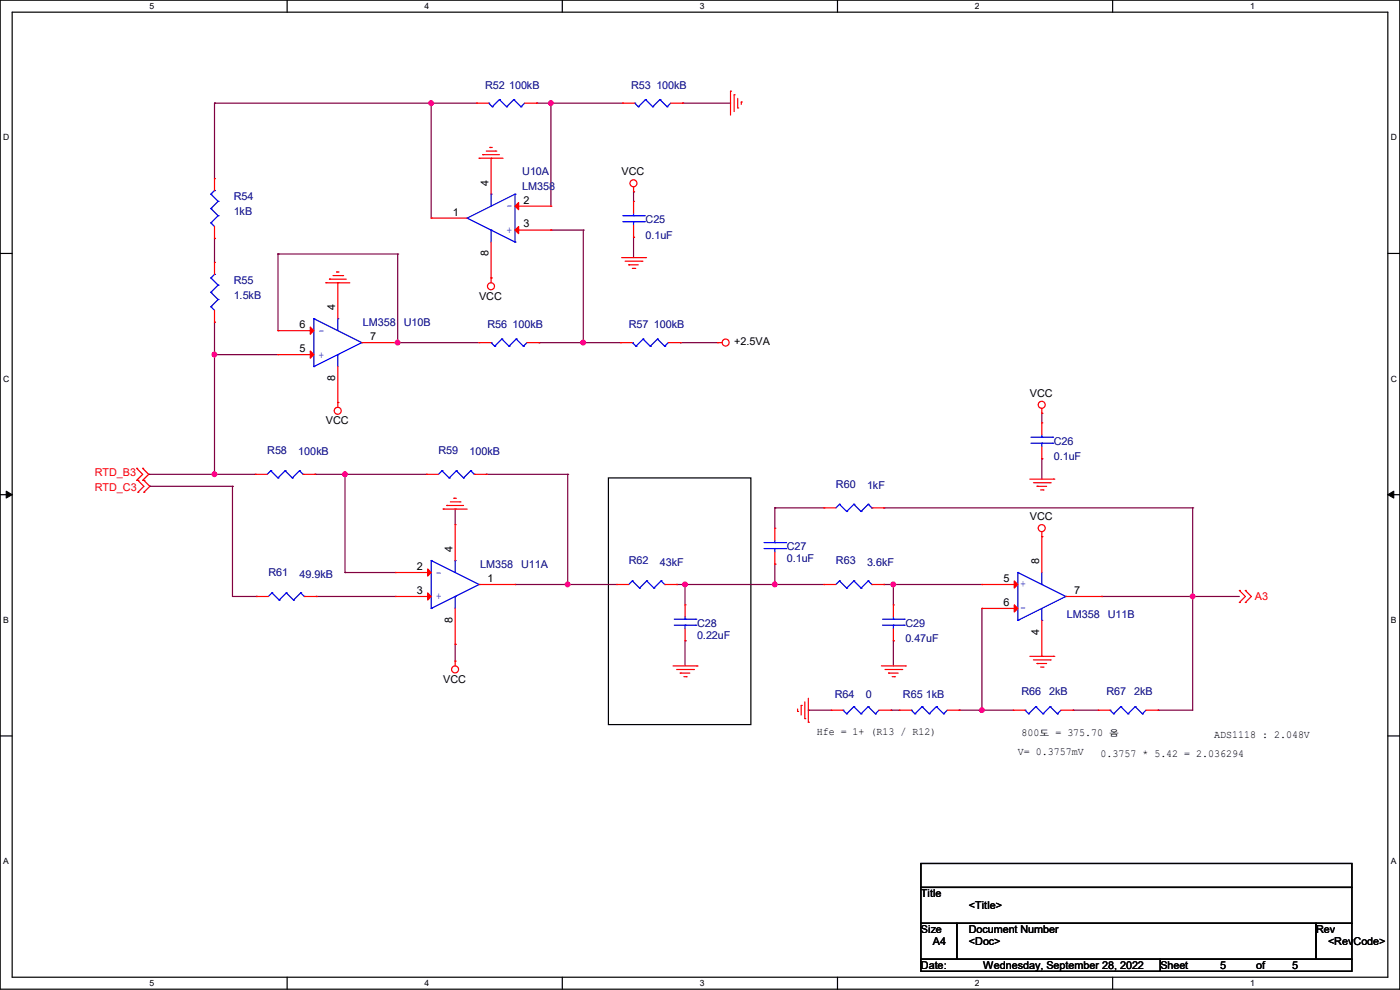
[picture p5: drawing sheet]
<svg xmlns="http://www.w3.org/2000/svg" width="297mm" height="210mm" viewBox="0 0 297 210" stroke-linecap="round" stroke-linejoin="round" font-family="sans-serif">
<path d="M0 0h297v209.8h-297zM2.6 2.6h291.8v204.7h-291.8z" fill="none" stroke="#000" stroke-width=".25"/>
<g fill="#fff">
<path d="M31.7 .3h1v2h-1z"/>
<path d="M31.7 207.6h1v1.9h-1z"/>
</g>
<path d="M60.9 0v2.6M60.9 207.3v2.5" fill="none" stroke="#000" stroke-width=".25"/>
<g fill="#fff">
<path d="M90.1 .3h1v2h-1z"/>
<path d="M90.1 207.6h1v1.9h-1z"/>
</g>
<path d="M119.3 0v2.6M119.3 207.3v2.5" fill="none" stroke="#000" stroke-width=".25"/>
<g fill="#fff">
<path d="M148.5 .3h.9v2h-.9z"/>
<path d="M148.5 207.6h.9v1.9h-.9z"/>
</g>
<path d="M177.7 0v2.6M177.7 207.3v2.5" fill="none" stroke="#000" stroke-width=".25"/>
<g fill="#fff">
<path d="M206.8 .3h1v2h-1z"/>
<path d="M206.8 207.6h1v1.9h-1z"/>
</g>
<path d="M236.1 0v2.6M236.1 207.3v2.5" fill="none" stroke="#000" stroke-width=".25"/>
<g fill="#fff">
<path d="M265.2 .3h1v2h-1z"/>
<path d="M265.2 207.6h1v1.9h-1z"/>
<path d="M.7 28.2h1.2v1.9h-1.2z"/>
<path d="M295.1 28.2h1.2v1.9h-1.2z"/>
<path d="M.7 79.3h1.2v2h-1.2z"/>
<path d="M295.1 79.3h1.2v2h-1.2z"/>
</g>
<path d="M0 53.8h2.6M294.4 53.8h2.6" fill="none" stroke="#000" stroke-width=".25"/>
<g fill="#fff">
<path d="M.7 130.5h1.2v2h-1.2z"/>
<path d="M295.1 130.5h1.1v2h-1.1z"/>
</g>
<path d="M0 104.9h2.6M294.4 104.9h2.6" fill="none" stroke="#000" stroke-width=".25"/>
<path d="M1.3 104.2l1.3 .7-1.3 .8zM294.4 104.9l1.3-.7v1.5z" fill="#000" stroke="#000" stroke-width=".21"/>
<g fill="#fff">
<path d="M.7 181.7h1.2v2h-1.2z"/>
<path d="M295.1 181.7h1.1v2h-1.1z"/>
</g>
<path d="M129.1 101.4h30.2v52.3h-30.2zM0 156.1h2.6M294.4 156.1h2.6M195.4 183.2h91.4v5.1h-91.4zM195.4 188.3h91.4v7.6h-91.4zM195.4 195.9h7.6v7.6h-7.6zM203 195.9h76.2v7.6h-76.2zM279.2 195.9h7.6v7.6h-7.6zM195.4 203.5h50.8v2.5h-50.8zM246.2 203.5h40.6v2.5h-40.6z" fill="none" stroke="#000" stroke-width=".25"/>
<g fill="none" stroke="#800040" stroke-width=".25">
<path d="M45.5 21.9h.1M45.5 21.9v16M45.5 21.9h55.6M91.5 21.9h.1M91.5 21.9v24.4M113.8 21.9h.1M113.8 21.9h18.3M116.9 21.9h.1M116.9 21.9v21.8M144.8 21.9h.1M144.8 21.9h10.2M45.5 50.6h.1"/>
<path d="M45.5 50.6v5.1M59 53.9h.1M59 53.9v16.2M59 53.9h25.4M84.4 53.9h.1M84.4 53.9v18.8M116.9 48.8h.1M116.9 48.8h6.8M123.7 48.8h.1M123.7 48.8v23.9M134.4 40.7h.1M134.4 50.3h.1"/>
<path d="M134.4 40.7v2M134.4 50.3v4.4M45.5 75.2h.1M45.5 68.4h.1M45.5 68.4v32.2M45.5 75.2h13.5M84.4 72.7h.1M84.4 72.7h17.2M114.3 72.7h.1M114.3 72.7h17.3M123.7 72.7h.1M144.3 72.7h.1"/>
<path d="M144.3 72.7h7.9M221 87.7h.1M221 97.3h.1M221 87.7v2M221 97.3v4.3M31.5 100.6h.1M31.5 100.6h22.6M31.8 103.2h.1M31.8 103.2h17.5M45.5 100.6h.1M49.3 103.2h.1M49.3 103.2v23.3h5.1"/>
<path d="M66.8 100.6h.1M66.8 100.6h23.7M73.2 100.6h.1M73.2 100.6v20.9M96.6 108h.1M96.6 108v3.3M103.2 100.6h.1M103.2 100.6h17.2M120.4 100.6h.1M120.4 100.6v23.4M164.4 119.7h.1M164.4 107.7h.1"/>
<path d="M164.4 107.7v4.4M164.4 119.7v4.3M164.4 107.7h10.4M187.5 107.7h.1M187.5 107.7h65.5M253 107.7h.1M253 107.7v43h-7.3M54.4 126.5h.1M67.1 126.5h.1M67.1 126.5h16.8M73.2 121.5h.1M73.2 121.5h10.7"/>
<path d="M96.6 136.7h.1M96.6 136.7v3.6M109.3 124h.1M109.3 124h21.6M120.4 124h.1M143.6 124h.1M143.6 124h31.2M145.3 124h.1M145.3 135.9h.1M145.3 124v4.3M145.3 135.9v5.4M164.4 124h.1"/>
<path d="M187.5 124h.1M187.5 124h20.8M189.5 124h.1M189.5 135.9h.1M189.5 124v4.3M189.5 135.9v5.4M208.3 129.1h.1M208.3 129.1v21.6M233.7 126.5h.1M233.7 126.5h29.2M253 126.5h.1M171.5 150.7h.1"/>
<path d="M171.5 150.7h4.8M189 150.7h.1M189 150.7h1.8M203.5 150.7h.1M203.5 150.7h11.4M208.3 150.7h.1M227.6 150.7h.1M227.6 150.7h5.4M245.7 150.7h.1"/>
</g>
<g fill="#f0f" stroke="#f0f" stroke-width=".25">
<circle cx="45.5" cy="100.6" r=".49"/>
<circle cx="73.2" cy="100.6" r=".49"/>
<circle cx="120.4" cy="124" r=".49"/>
<circle cx="145.3" cy="124" r=".49"/>
<circle cx="164.4" cy="124" r=".49"/>
<circle cx="189.5" cy="124" r=".49"/>
<circle cx="253" cy="126.5" r=".49"/>
<circle cx="208.3" cy="150.6" r=".49"/>
<circle cx="45.5" cy="75.2" r=".49"/>
<circle cx="84.3" cy="72.7" r=".49"/>
<circle cx="123.7" cy="72.7" r=".49"/>
<circle cx="116.9" cy="21.9" r=".49"/>
<circle cx="91.5" cy="21.9" r=".49"/>
</g>
<g fill="none" stroke="#f00" stroke-width=".25">
<path d="M155 19.3h.1M155 19.3v5.1M45.5 37.9h.1M45.5 37.9v2.5M101.1 21.9h.1M101.1 21.9h2.6M101.6 33.6h.1M101.6 33.6h5.1M102.4 32.8h.1M102.4 32.8h3.6M103.2 32h2M103.9 31.3h.1"/>
<path d="M103.9 31.3h.5M104.2 33.6h.1M104.2 33.6v7.6M105.2 32h.1M111.3 21.9h2.5M113.8 21.9h.1M132.1 21.9h.1M132.1 21.9h2.6M134.4 39.7v1M142.3 21.9h2.5M144.8 21.9h.1M155.7 20.1h.1"/>
<path d="M155.7 20.1v3.6M156.5 22.9h.1M156.5 20.9v2M157.3 21.6h.1M157.3 21.6v.5M45.5 55.7h.1M45.5 50.6h.1M45.5 48v2.6M45.5 55.7v2.5M69.1 60h.1M69.1 60h5.1M69.9 59.2h.1"/>
<path d="M69.9 59.2h3.5M70.7 58.5h2M71.4 57.7h.1M71.4 57.7h.5M71.7 60h.1M71.7 60v7.6M72.7 58.5h.1M91.5 46.3h.1M91.5 46.3h7.6M104.2 59h.1M104.2 51.4v8.6M109.3 48.8h7.6"/>
<path d="M109.3 43.7h7.6M116.9 48.8h.1M116.9 43.7h.1M131.9 54.7h5M132.6 55.4h3.6M133.4 56.2h.1M133.4 56.2h2M134.2 56.9h.5M134.4 40.7h.1M134.4 42.7h.1M134.4 50.3h.1M134.4 42.7v2.6"/>
<path d="M134.4 47.8v2.5M134.7 56.9h.1M136.2 55.4h.1M136.9 54.7h.1M45.5 68.4h.1M45.5 65.8v2.6M59 75.2h.1M59 70.1h.1M59 75.2h7.6M59 70.1h7.6M71.7 77.8v8.6M76.8 72.7h7.6"/>
<path d="M84.4 72.7h.1M101.6 72.7h.1M101.6 72.7h2.6M111.8 72.7h2.5M114.3 72.7h.1M131.6 72.7h.1M131.6 72.7h2.6M141.8 72.7h2.5M144.3 72.7h.1M152.2 72.7h.1M152.2 72.7h1M29 99.4h.1"/>
<path d="M29 99.4l1.3 1.2-1.3 1.3M30.3 99.4h.1M30.3 99.4l1.2 1.2-1.2 1.3M71.7 85.4h.1M221 87.7h.1M221 89.7h.1M221 97.3h.1M221 86.7v1M221 89.7v2.5M221 94.8v2.5M29 101.9h.1M29.3 101.9h.1"/>
<path d="M29.3 104.4h.1M29.3 101.9l1.2 1.3-1.2 1.2M30.3 101.9h.1M30.5 104.4h.1M30.5 101.9h.1M30.5 101.9l1.3 1.3-1.3 1.2M54.1 100.6h.1M54.1 100.6h2.6M64.3 100.6h2.5M66.8 100.6h.1M90.5 100.6h.1M90.5 100.6h2.5"/>
<path d="M94 108h.1M94 108h5.1M94.8 107.2h.1M94.8 107.2h3.5M95.5 106.5h2.1M96.3 105.7h.1M96.3 105.7h.5M96.6 111.3h.1M96.6 111.3v7.6M97.6 106.5h.1M100.6 100.6h2.6M103.2 100.6h.1"/>
<path d="M164.4 112.1h.1M164.4 119.7h.1M164.4 112.1v2.5M164.4 117.1v2.6M174.8 107.7h.1M174.8 107.7h2.5M185 107.7h2.5M187.5 107.7h.1M218.5 101.6h5.1M219.2 102.4h3.6M220 103.2h.1M220 103.2h2"/>
<path d="M220.8 103.9h.5M221 113.8h.1M221 112.8v8.7M221.3 103.9h.1M222.8 102.4h.1M223.6 101.6h.1M54.4 126.5h.1M54.4 126.5h2.5M64.6 126.5h2.5M67.1 126.5h.1M83.9 126.5h.1M83.9 121.5h.1"/>
<path d="M83.9 126.5h7.6M83.9 121.5h7.6M96.6 136.7h.1M96.6 129.1v7.6M101.6 124h7.7M109.3 124h.1M130.9 124h.1M130.9 124h2.5M141 124h2.6M143.6 124h.1M145.3 128.3h.1M145.3 135.9h.1"/>
<path d="M145.3 128.3v2.6M145.3 133.4v2.5M174.8 124h.1M174.8 124h2.5M185 124h2.5M187.5 124h.1M189.5 128.3h.1M189.5 135.9h.1M189.5 128.3v2.6M189.5 133.4v2.5M208.3 124h.1M208.3 129.1h.1"/>
<path d="M208.3 124h7.6M208.3 129.1h7.6M218.5 139.2h5.1M219.2 140h3.6M221 139.2h.1M221 131.6v7.6M222.8 140h.1M223.6 139.2h.1M226.1 126.5h7.6M233.7 126.5h.1M262.9 127.8h.1M262.9 125.3h.1"/>
<path d="M262.9 125.3l1.3 1.2-1.3 1.3M264.2 127.8h.1M264.2 125.3h.1M264.2 125.3l1.3 1.2-1.3 1.3M96.6 140.3h.1M96.6 140.3v1M142.8 141.3h5.1M143.6 142h3.5M144.3 142.8h.1M144.3 142.8h2M145.1 143.6h.5M145.6 143.6h.1"/>
<path d="M147.1 142h.1M147.9 141.3h.1M169.2 150.9h.1M169.2 150.4v.5M170 149.6h.1M170 149.6v2.1M170.7 152.4h.1M170.7 148.9v3.5M171.5 153.2h.1M171.5 148.1v5.1M176.3 150.7h.1M176.3 150.7h2.6"/>
<path d="M186.5 150.7h2.5M187 141.3h5.1M187.7 142h3.6M188.5 142.8h.1M188.5 142.8h2M189 150.7h.1M189.3 143.6h.5M189.8 143.6h.1M190.8 150.7h.1M190.8 150.7h2.5M191.3 142h.1M192.1 141.3h.1"/>
<path d="M201 150.7h2.5M203.5 150.7h.1M214.9 150.7h.1M214.9 150.7h2.6M220 140.8h.1M220 140.8h2M220.8 141.5h.5M221.3 141.5h.1M225.1 150.7h2.5M227.6 150.7h.1M233 150.7h.1M233 150.7h2.5"/>
<path d="M243.1 150.7h2.6M245.7 150.7h.1"/>
<circle cx="134.4" cy="38.9" r=".74"/>
<circle cx="104.2" cy="60.7" r=".74"/>
<circle cx="153.9" cy="72.7" r=".74"/>
<circle cx="71.6" cy="87.1" r=".74"/>
<circle cx="221" cy="85.9" r=".74"/>
<circle cx="221" cy="112" r=".74"/>
<circle cx="96.5" cy="142" r=".74"/>
</g>
<g fill="none" stroke="#00f" stroke-width=".25">
<path d="M103.7 21.9h.1M103.7 21.9l.7 .7M104.4 22.6h.1M106 21.1h.1M106 21.1l1.5 1.5M106 21.1l-1.6 1.5M107.5 22.6h.1M109 21.1h.1M109 21.1l1.5 1.5M109 21.1l-1.5 1.5M110.5 22.6h.1M111.3 21.9l-.8 .7"/>
<path d="M134.7 21.9h.1M134.7 21.9l.7 .7M135.4 22.6h.1M136.9 21.1h.1M136.9 21.1l1.6 1.5M136.9 21.1l-1.5 1.5M138.5 22.6h.1M140 21.1h.1M140 21.1l1.5 1.5M140 21.1l-1.5 1.5M141.5 22.6h.1M142.3 21.9l-.8 .7"/>
<path d="M44.7 59h.1M44.7 47.3h.1M44.7 44.2h.1M44.7 41.2h.1M44.7 59l1.6 1.5M44.7 47.3l.8 .7M44.7 44.2l1.6 1.6M44.7 41.2l1.6 1.5M45.5 58.2h.1M45.5 40.4h.1M45.5 58.2l-.8 .8M45.5 40.4l-.8 .8"/>
<path d="M46.3 45.8h.1M46.3 42.7h.1M46.3 45.8l-1.6 1.5M46.3 42.7l-1.6 1.5M99.1 46.3h.1M99.1 46.3l10.2 5.1M104.2 48.8h.1M104.2 41.2h.1M104.2 41.2v2.5M104.2 48.8v2.6M109.3 41.2h.1M109.3 51.4h.1"/>
<path d="M109.3 41.2l-10.2 5.1M109.3 41.2v10.2M132.1 47h4.6M132.1 45.8h4.6M134.4 45.8h.1M134.4 47h.1M134.4 45.3v.5M134.4 47v.8M136.7 47h.1M136.7 45.8h.1M44.7 65.1h.1M44.7 62h.1"/>
<path d="M44.7 65.1l.8 .7M44.7 62l1.6 1.5M46.3 63.5h.1M46.3 60.5h.1M46.3 63.5l-1.6 1.6M46.3 60.5l-1.6 1.5M66.6 67.6h.1M66.6 77.8h.1M66.6 67.6l10.2 5.1M66.6 67.6v10.2M71.7 75.2h.1M71.7 67.6h.1"/>
<path d="M71.7 67.6v2.5M71.7 75.2v2.6M76.8 72.7h.1M76.8 72.7l-10.2 5.1M104.2 72.7h.1M104.2 72.7l.7 .7M104.9 73.4h.1M106.5 71.9h.1M106.5 71.9l1.5 1.5M106.5 71.9l-1.6 1.5M108 73.4h.1M109.5 71.9h.1"/>
<path d="M109.5 71.9l1.5 1.5M109.5 71.9l-1.5 1.5M111 73.4h.1M111.8 72.7l-.8 .7M134.2 72.7h.1M134.2 72.7l.7 .7M134.9 73.4h.1M136.4 71.9h.1M136.4 71.9l1.6 1.5M136.4 71.9l-1.5 1.5M138 73.4h.1M139.5 71.9h.1"/>
<path d="M139.5 71.9l1.5 1.5M139.5 71.9l-1.5 1.5M141 73.4h.1M141.8 72.7l-.8 .7M57.4 99.9h.1M57.4 99.9l-.7 .7M57.4 99.9l1.6 1.5M60.5 99.9h.1M60.5 99.9l-1.5 1.5M60.5 99.9l1.5 1.5M63.5 99.9h.1M63.5 99.9l-1.5 1.5"/>
<path d="M63.5 99.9l.8 .7M93.8 99.9h.1M93.8 99.9l-.8 .7M93.8 99.9l1.5 1.5M96.8 99.9h.1M96.8 99.9l-1.5 1.5M96.8 99.9l1.5 1.5M99.9 99.9h.1M99.9 99.9l-1.6 1.5M99.9 99.9l.7 .7M218.7 94h4.6M218.7 92.8h4.6"/>
<path d="M221 92.8h.1M221 94h.1M221 92.2v.6M221 94v.8M223.3 94h.1M223.3 92.8h.1M59 101.4h.1M62 101.4h.1M64.3 100.6h.1M91.5 118.9h.1M91.5 118.9l10.1 5.1M91.5 118.9v10.2"/>
<path d="M95.3 101.4h.1M96.6 118.9h.1M96.6 118.9v2.6M98.3 101.4h.1M100.6 100.6h.1M162.1 116.4h4.6M162.1 115.1h4.6M164.4 115.1h.1M164.4 116.4h.1M164.4 114.6v.5M164.4 116.4v.7M166.7 116.4h.1"/>
<path d="M166.7 115.1h.1M178.1 107h.1M178.1 107l-.8 .7M178.1 107l1.5 1.5M179.6 108.5h.1M181.1 107h.1M181.1 107l-1.5 1.5M181.1 107l1.6 1.5M182.7 108.5h.1M184.2 107h.1M184.2 107l-1.5 1.5M184.2 107l.8 .7"/>
<path d="M185 107.7h.1M57.7 125.8h.1M57.7 125.8l-.8 .7M57.7 125.8l1.5 1.5M59.2 127.3h.1M60.7 125.8h.1M60.7 125.8l-1.5 1.5M60.7 125.8l1.6 1.5M62.3 127.3h.1M63.8 125.8h.1M63.8 125.8l-1.5 1.5M63.8 125.8l.8 .7"/>
<path d="M64.6 126.5h.1M91.5 129.1h.1M96.6 126.5h.1M96.6 126.5v2.6M101.6 124h.1M101.6 124l-10.1 5.1M134.2 123.2h.1M134.2 123.2l-.8 .8M134.2 123.2l1.5 1.6M135.7 124.8h.1M137.2 123.2h.1M137.2 123.2l-1.5 1.6"/>
<path d="M137.2 123.2l1.5 1.6M138.7 124.8h.1M140.3 123.2h.1M140.3 123.2l-1.6 1.6M140.3 123.2l.7 .8M141 124h.1M143 132.6h4.6M143 131.4h4.6M145.3 131.4h.1M145.3 132.6h.1M145.3 130.9v.5M145.3 132.6v.8"/>
<path d="M147.6 132.6h.1M147.6 131.4h.1M178.1 123.2h.1M178.1 123.2l-.8 .8M178.1 123.2l1.5 1.6M179.6 124.8h.1M181.1 123.2h.1M181.1 123.2l-1.5 1.6M181.1 123.2l1.6 1.6M182.7 124.8h.1M184.2 123.2h.1M184.2 123.2l-1.5 1.6"/>
<path d="M184.2 123.2l.8 .8M185 124h.1M187.2 132.6h4.6M187.2 131.4h4.6M189.5 131.4h.1M189.5 132.6h.1M189.5 130.9v.5M189.5 132.6v.8M191.8 132.6h.1M191.8 131.4h.1M215.9 131.6h.1M215.9 121.5h.1"/>
<path d="M215.9 121.5l10.2 5M215.9 121.5v10.1M221 124h.1M221 131.6h.1M221 121.5v2.5M221 129.1v2.5M226.1 126.5h.1M226.1 126.5l-10.2 5.1M178.9 150.7h.1M178.9 150.7l.7 .7M179.6 151.4h.1M181.1 149.9h.1"/>
<path d="M181.1 149.9l1.6 1.5M181.1 149.9l-1.5 1.5M182.7 151.4h.1M184.2 149.9h.1M184.2 149.9l1.5 1.5M184.2 149.9l-1.5 1.5M185.7 151.4h.1M186.5 150.7l-.8 .7M193.3 150.7h.1M193.3 150.7l.8 .7M194.1 151.4h.1M195.6 149.9h.1"/>
<path d="M195.6 149.9l1.5 1.5M195.6 149.9l-1.5 1.5M197.1 151.4h.1M198.7 149.9h.1M198.7 149.9l1.5 1.5M198.7 149.9l-1.6 1.5M200.2 151.4h.1M201 150.7l-.8 .7M217.5 150.7h.1M217.5 150.7l.7 .7M218.2 151.4h.1M219.8 149.9h.1"/>
<path d="M219.8 149.9l1.5 1.5M219.8 149.9l-1.6 1.5M221.3 151.4h.1M222.8 149.9h.1M222.8 149.9l1.5 1.5M222.8 149.9l-1.5 1.5M224.3 151.4h.1M225.1 150.7l-.8 .7M235.5 150.7h.1M235.5 150.7l.8 .7M236.3 151.4h.1M237.8 149.9h.1"/>
<path d="M237.8 149.9l1.5 1.5M237.8 149.9l-1.5 1.5M239.3 151.4h.1M240.8 149.9h.1M240.8 149.9l1.6 1.5M240.8 149.9l-1.5 1.5M242.4 151.4h.1M243.1 150.7l-.7 .7"/>
</g>
<g fill="#f00" stroke="#f00" stroke-width=".25">
<path d="M109.3 48.8l.7-.8v1.6z"/>
<path d="M109.3 43.7l.7-.7v1.5z"/>
<path d="M65.8 74.5l.8 .7-.8 .8z"/>
<path d="M65.8 69.4l.8 .7-.8 .8z"/>
<path d="M215.2 123.2l.7 .8-.7 .8z"/>
<path d="M215.2 128.3l.7 .8-.7 .7z"/>
<path d="M90.7 125.8l.8 .7-.8 .8z"/>
<path d="M90.7 120.7l.8 .8-.8 .7z"/>
</g>
<g font-size="2.3" fill="#000080">
<text x="102.9" y="18.9">R52 100kB</text>
<text x="133.9" y="18.9">R53 100kB</text>
<text x="110.8" y="37.2">U10A</text>
<text x="110.8" y="40.2">LM358</text>
<text x="49.6" y="42.5">R54</text>
<text x="49.6" y="45.6">1kB</text>
<text x="137" y="47.3">C25</text>
<text x="137" y="50.6">0.1uF</text>
<text x="49.6" y="60.3">R55</text>
<text x="49.6" y="63.3">1.5kB</text>
<text x="77" y="69.2">LM358</text>
<text x="85.6" y="69.2">U10B</text>
<text x="103.4" y="69.7">R56 100kB</text>
<text x="133.4" y="69.7">R57 100kB</text>
<text x="223.6" y="94.3">C26</text>
<text x="56.7" y="96.3">R58</text>
<text x="63.3" y="96.6">100kB</text>
<text x="93" y="96.3">R59</text>
<text x="99.6" y="96.6">100kB</text>
<text x="223.6" y="97.6">0.1uF</text>
<text x="177.3" y="103.5">R60</text>
<text x="183.9" y="103.7">1kF</text>
<text x="133.4" y="119.7">R62</text>
<text x="140" y="120">43kF</text>
<text x="166.9" y="116.7">C27</text>
<text x="166.9" y="119.2">0.1uF</text>
<text x="177.3" y="119.7">R63</text>
<text x="183.9" y="120">3.6kF</text>
<text x="56.9" y="122.3">R61</text>
<text x="63.5" y="122.5">49.9kB</text>
<text x="101.9" y="120.5">LM358</text>
<text x="110.5" y="120.5">U11A</text>
<text x="226.4" y="131.1">LM358</text>
<text x="235" y="131.1">U11B</text>
<text x="147.9" y="132.9">C28</text>
<text x="147.9" y="135.5">0.22uF</text>
<text x="192.1" y="132.9">C29</text>
<text x="192.1" y="136.2">0.47uF</text>
<text x="177.1" y="148.2">R64</text>
<text x="183.7" y="148.2">0</text>
<text x="191.6" y="148.2">R65 1kB</text>
<text x="216.7" y="147.4">R66</text>
<text x="222.6" y="147.4">2kB</text>
<text x="234.7" y="147.4">R67</text>
<text x="240.6" y="147.4">2kB</text>
</g>
<g font-size="2.3">
<text x="103.6" y="39.4" transform="rotate(-90 103.6 39.4)">4</text>
<text x="131.9" y="37.2">VCC</text>
<text x="96.1" y="45.7">1</text>
<text x="111" y="43.2">2</text>
<text x="111" y="48.3">3</text>
<text x="103.6" y="54.4" transform="rotate(-90 103.6 54.4)">8</text>
<text x="71.1" y="65.8" transform="rotate(-90 71.1 65.8)">4</text>
<text x="101.6" y="63.6">VCC</text>
<text x="63.5" y="69.6">6</text>
<text x="63.5" y="74.7">5</text>
<text x="78.5" y="72.1">7</text>
<text x="155.7" y="73.2">+2.5VA</text>
<text x="71.1" y="80.8" transform="rotate(-90 71.1 80.8)">8</text>
<text x="218.5" y="84.2">VCC</text>
<text x="69.1" y="90">VCC</text>
<text x="218.5" y="110.3">VCC</text>
<text x="96" y="117.1" transform="rotate(-90 96 117.1)">4</text>
<text x="220.5" y="119.7" transform="rotate(-90 220.5 119.7)">8</text>
<text x="88.4" y="126">3</text>
<text x="88.4" y="120.9">2</text>
<text x="103.4" y="123.4">1</text>
<text x="212.9" y="123.4">5</text>
<text x="227.9" y="126">7</text>
<text x="212.9" y="128.5">6</text>
<text x="96" y="132.1" transform="rotate(-90 96 132.1)">8</text>
<text x="220.5" y="134.7" transform="rotate(-90 220.5 134.7)">4</text>
<text x="94" y="144.9">VCC</text>
<text x="173.3" y="155.8">Hfe = 1+ (R13 / R12)</text>
<text x="215.9" y="160.1">V= 0.3757mV</text>
<text x="216.7" y="156.1">800</text>
<text x="223.9" y="156.1">= 375.70</text>
<text x="233.5" y="160.7">0.3757 * 5.42 = 2.036294</text>
<text x="257.6" y="156.6">ADS1118 : 2.048V</text>
<text x="195.4" y="190.3">Title</text>
<text x="195.4" y="197.9">Size</text>
<text x="205.5" y="197.9">Document Number</text>
<text x="205.5" y="192.9">&lt;Title&gt;</text>
<text x="279.2" y="197.9">Rev</text>
<text x="197.9" y="200.5">A4</text>
<text x="205.5" y="200.5">&lt;Doc&gt;</text>
<text x="281.7" y="200.5">&lt;RevCode&gt;</text>
<text x="195.4" y="205.6">Date:</text>
<text x="208.6" y="205.6">Wednesday, September 28, 2022</text>
<text x="246.2" y="205.6">Sheet</text>
<text x="258.9" y="205.6">5</text>
<text x="266.5" y="205.6">of</text>
<text x="274.1" y="205.6">5</text>
</g>
<g font-size="2.3" fill="#00f">
<text x="108.8" y="43.1" transform="rotate(-180 108.8 43.1)">-</text>
<text x="108.8" y="48.2" transform="rotate(-180 108.8 48.2)">+</text>
<text x="68.9" y="69.5" transform="rotate(-180 68.9 69.5)">-</text>
<text x="68.9" y="74.6" transform="rotate(-180 68.9 74.6)">+</text>
<text x="93.8" y="120.8" transform="rotate(-180 93.8 120.8)">-</text>
<text x="93.8" y="125.9" transform="rotate(-180 93.8 125.9)">+</text>
<text x="216.5" y="124.6">+</text>
<text x="216.5" y="129.7">-</text>
</g>
<g font-size="2.3" fill="#f00">
<text x="20.1" y="100.9">RTD_B3</text>
<text x="20.1" y="104.2">RTD_C3</text>
<text x="266.2" y="127.3">A3</text>
</g>
<g font-size="1.8">
<text x="31.7" y="1.9">5</text>
<text x="90.1" y="1.9">4</text>
<text x="148.5" y="1.9">3</text>
<text x="206.8" y="1.9">2</text>
<text x="265.2" y="1.9">1</text>
<text x=".7" y="29.8">D</text>
<text x="295.1" y="29.8">D</text>
<text x=".7" y="80.9">C</text>
<text x="295.1" y="80.9">C</text>
<text x=".7" y="132.1">B</text>
<text x="295.1" y="132.1">B</text>
<text x=".7" y="183.3">A</text>
<text x="295.1" y="183.3">A</text>
<text x="31.7" y="209.2">5</text>
<text x="90.1" y="209.2">4</text>
<text x="148.5" y="209.2">3</text>
<text x="206.8" y="209.2">2</text>
<text x="265.2" y="209.2">1</text>
</g>
<g font-size="1.7">
<text x="220.5" y="156.1">도</text>
<text x="235.3" y="156.1">옴</text>
</g>
</svg>
